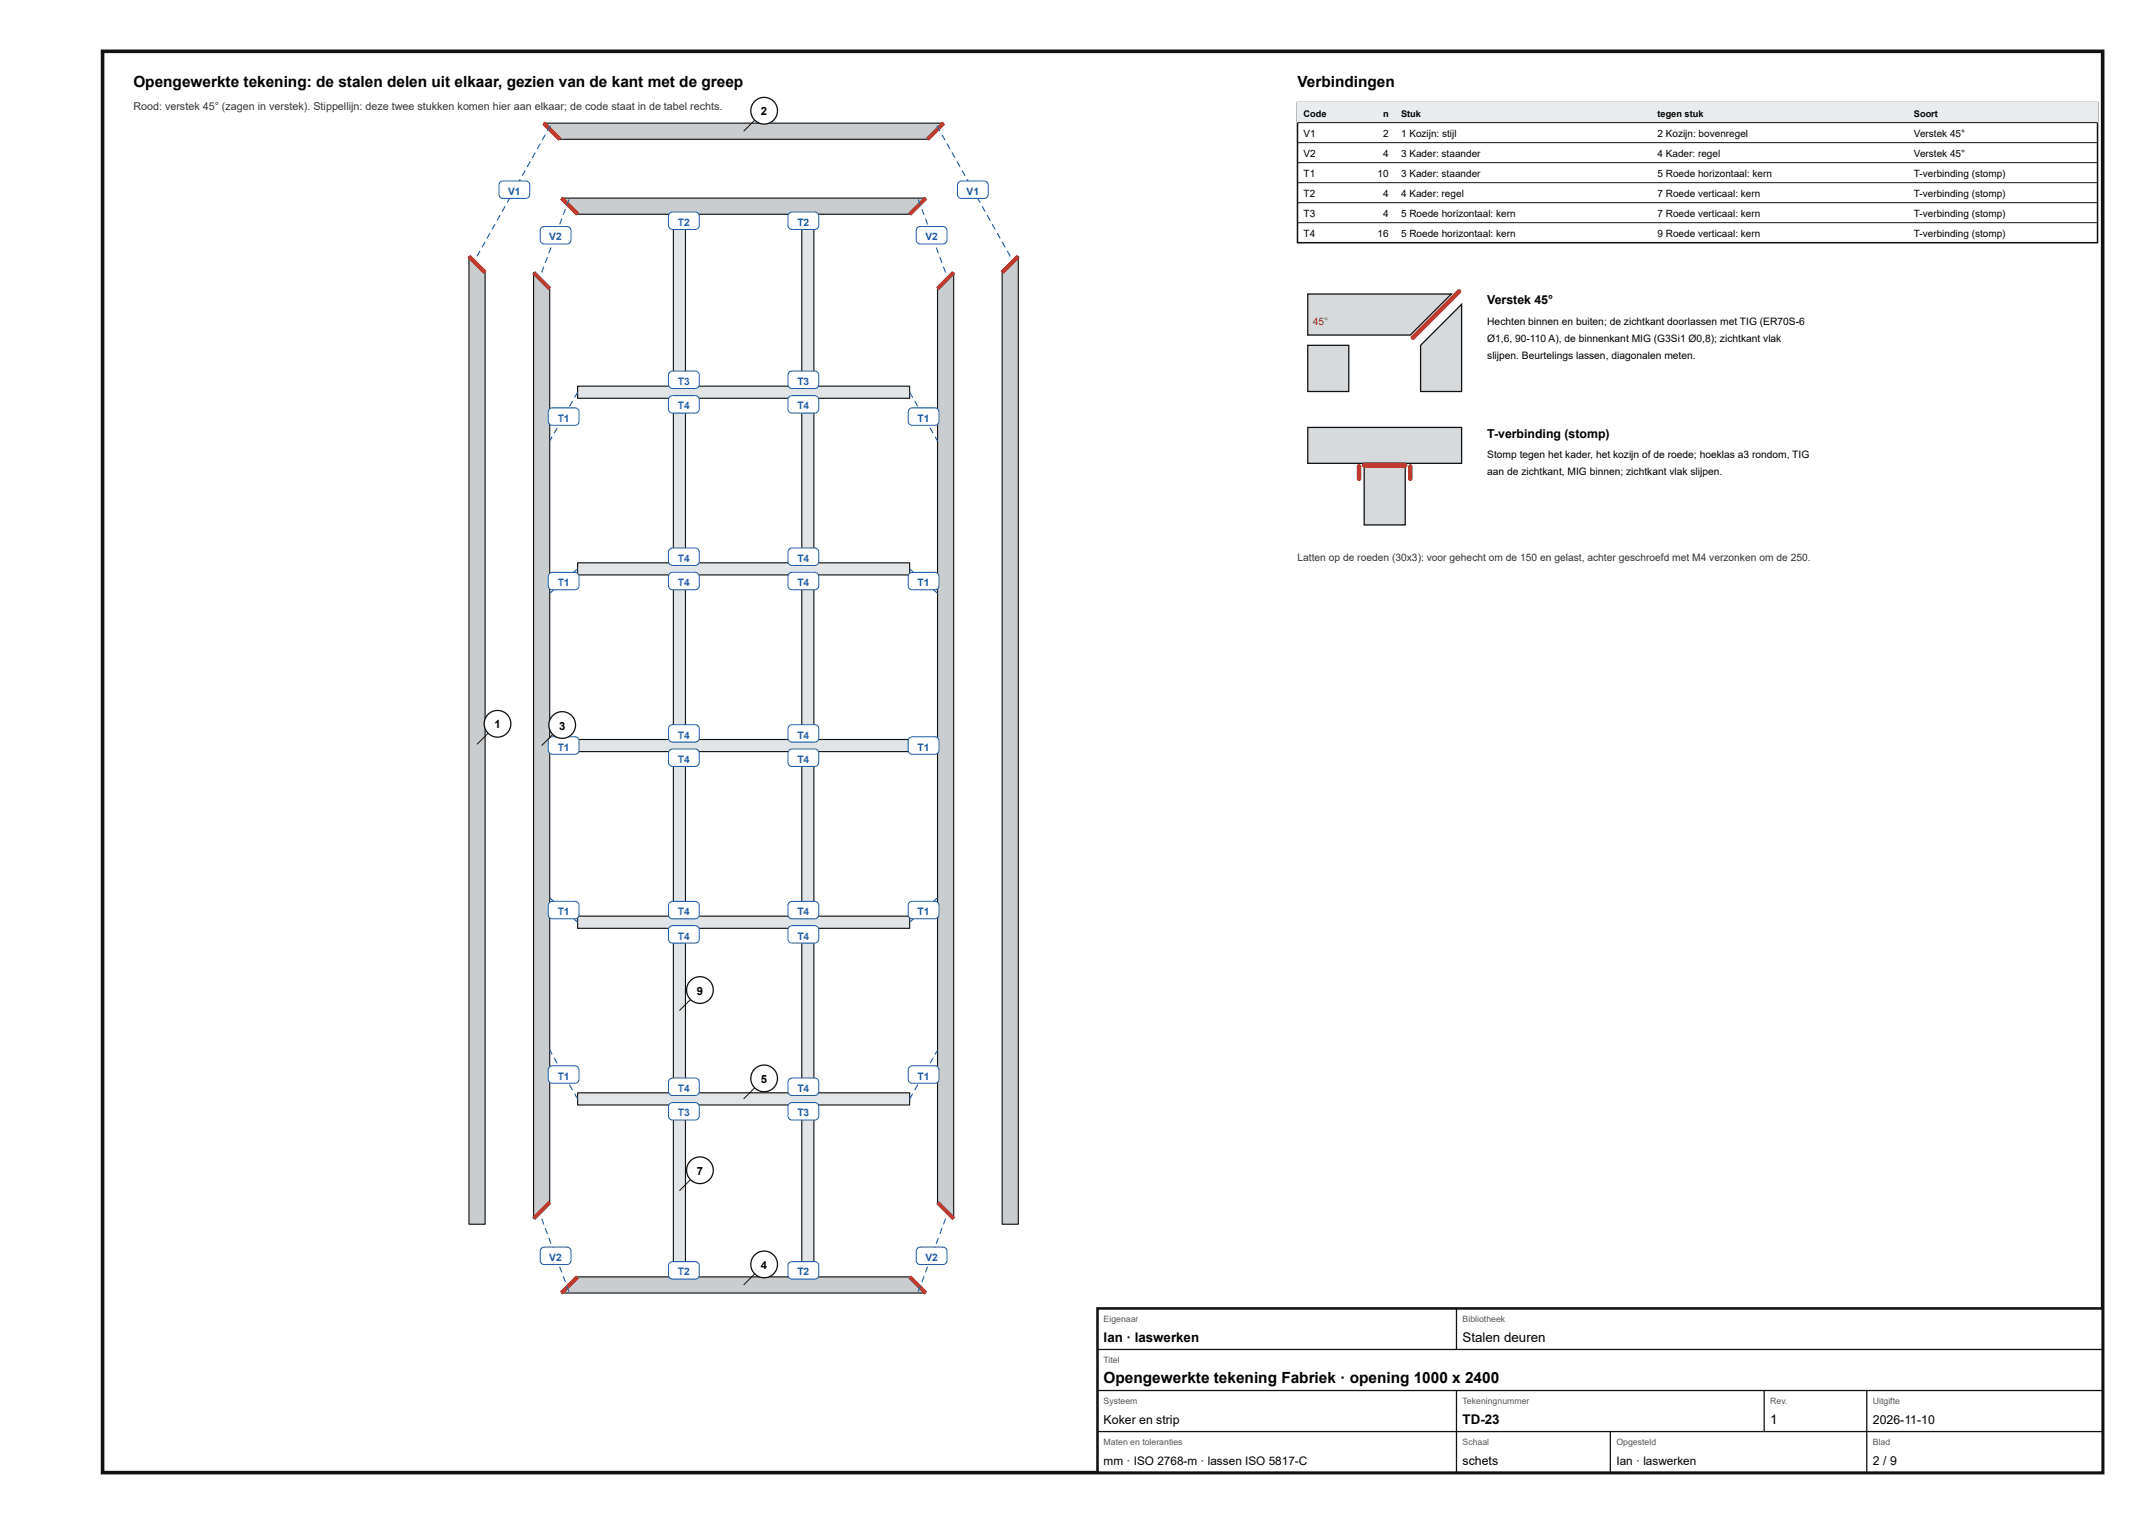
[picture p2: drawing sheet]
<svg xmlns="http://www.w3.org/2000/svg" width="420mm" height="297mm" viewBox="0 0 420 297" stroke-linecap="round" stroke-linejoin="round" font-family="sans-serif">
<path d="M20 10h390v277h-390z" fill="none" stroke="#111" stroke-width=".7" stroke-linecap="butt"/>
<path d="M91.4 50l3.2 3.1v185.5h-3.2z" fill="#c9cdd0"/>
<path d="M91.4 50l3.2 3.1v185.5h-3.2z" fill="none" stroke="#111" stroke-width=".22"/>
<path d="M91.4 50l3.2 3.1" fill="none" stroke="#c0392b" stroke-width=".8" stroke-linecap="butt"/>
<path d="M198.6 50v188.6h-3.2v-185.5z" fill="#c9cdd0"/>
<path d="M198.6 50v188.6h-3.2v-185.5z" fill="none" stroke="#111" stroke-width=".22"/>
<path d="M198.6 50l-3.2 3.1" fill="none" stroke="#c0392b" stroke-width=".8" stroke-linecap="butt"/>
<path d="M106 24h78l-3.2 3.2h-71.6z" fill="#c9cdd0"/>
<path d="M106 24h78l-3.2 3.2h-71.6z" fill="none" stroke="#111" stroke-width=".22"/>
<path d="M106 24l3.2 3.2M184 24l-3.2 3.2" fill="none" stroke="#c0392b" stroke-width=".8" stroke-linecap="butt"/>
<path d="M104 53.1l3.2 3.2v178l-3.2 3.2z" fill="#c9cdd0"/>
<path d="M104 53.1l3.2 3.2v178l-3.2 3.2z" fill="none" stroke="#111" stroke-width=".22"/>
<path d="M104 53.1l3.2 3.2M107.2 234.3l-3.2 3.2" fill="none" stroke="#c0392b" stroke-width=".8" stroke-linecap="butt"/>
<path d="M186 53.1v184.4l-3.2-3.2v-178z" fill="#c9cdd0"/>
<path d="M186 53.1v184.4l-3.2-3.2v-178z" fill="none" stroke="#111" stroke-width=".22"/>
<path d="M186 53.1l-3.2 3.2M182.8 234.3l3.2 3.2" fill="none" stroke="#c0392b" stroke-width=".8" stroke-linecap="butt"/>
<path d="M112.6 248.8h64.8l3.1 3.2h-71z" fill="#c9cdd0"/>
<path d="M112.6 248.8h64.8l3.1 3.2h-71z" fill="none" stroke="#111" stroke-width=".22"/>
<path d="M112.6 248.8l-3.1 3.2M177.4 248.8l3.1 3.2" fill="none" stroke="#c0392b" stroke-width=".8" stroke-linecap="butt"/>
<path d="M109.5 38.6h71l-3.1 3.2h-64.8z" fill="#c9cdd0"/>
<path d="M109.5 38.6h71l-3.1 3.2h-64.8z" fill="none" stroke="#111" stroke-width=".22"/>
<path d="M109.5 38.6l3.1 3.2M180.5 38.6l-3.1 3.2" fill="none" stroke="#c0392b" stroke-width=".8" stroke-linecap="butt"/>
<path d="M112.6 213h64.8v2.3h-64.8z" fill="#e2e5e7"/>
<path d="M112.6 213h64.8v2.3h-64.8z" fill="none" stroke="#111" stroke-width=".22"/>
<path d="M112.6 178.5h64.8v2.4h-64.8z" fill="#e2e5e7"/>
<path d="M112.6 178.5h64.8v2.4h-64.8z" fill="none" stroke="#111" stroke-width=".22"/>
<path d="M112.6 144.1h64.8v2.4h-64.8z" fill="#e2e5e7"/>
<path d="M112.6 144.1h64.8v2.4h-64.8z" fill="none" stroke="#111" stroke-width=".22"/>
<path d="M112.6 109.7h64.8v2.3h-64.8z" fill="#e2e5e7"/>
<path d="M112.6 109.7h64.8v2.3h-64.8z" fill="none" stroke="#111" stroke-width=".22"/>
<path d="M112.6 75.3h64.8v2.3h-64.8z" fill="#e2e5e7"/>
<path d="M112.6 75.3h64.8v2.3h-64.8z" fill="none" stroke="#111" stroke-width=".22"/>
<path d="M131.3 217.8h2.4v28.5h-2.4z" fill="#e2e5e7"/>
<path d="M131.3 217.8h2.4v28.5h-2.4z" fill="none" stroke="#111" stroke-width=".22"/>
<path d="M156.3 217.8h2.4v28.5h-2.4z" fill="#e2e5e7"/>
<path d="M156.3 217.8h2.4v28.5h-2.4z" fill="none" stroke="#111" stroke-width=".22"/>
<path d="M131.3 183.3h2.4v27.3h-2.4z" fill="#e2e5e7"/>
<path d="M131.3 183.3h2.4v27.3h-2.4z" fill="none" stroke="#111" stroke-width=".22"/>
<path d="M156.3 183.3h2.4v27.3h-2.4z" fill="#e2e5e7"/>
<path d="M156.3 183.3h2.4v27.3h-2.4z" fill="none" stroke="#111" stroke-width=".22"/>
<path d="M131.3 148.9h2.4v27.3h-2.4z" fill="#e2e5e7"/>
<path d="M131.3 148.9h2.4v27.3h-2.4z" fill="none" stroke="#111" stroke-width=".22"/>
<path d="M156.3 148.9h2.4v27.3h-2.4z" fill="#e2e5e7"/>
<path d="M156.3 148.9h2.4v27.3h-2.4z" fill="none" stroke="#111" stroke-width=".22"/>
<path d="M131.3 114.4h2.4v27.3h-2.4z" fill="#e2e5e7"/>
<path d="M131.3 114.4h2.4v27.3h-2.4z" fill="none" stroke="#111" stroke-width=".22"/>
<path d="M156.3 114.4h2.4v27.3h-2.4z" fill="#e2e5e7"/>
<path d="M156.3 114.4h2.4v27.3h-2.4z" fill="none" stroke="#111" stroke-width=".22"/>
<path d="M131.3 80h2.4v27.3h-2.4z" fill="#e2e5e7"/>
<path d="M131.3 80h2.4v27.3h-2.4z" fill="none" stroke="#111" stroke-width=".22"/>
<path d="M156.3 80h2.4v27.3h-2.4z" fill="#e2e5e7"/>
<path d="M156.3 80h2.4v27.3h-2.4z" fill="none" stroke="#111" stroke-width=".22"/>
<path d="M131.3 44.3h2.4v28.5h-2.4z" fill="#e2e5e7"/>
<path d="M131.3 44.3h2.4v28.5h-2.4z" fill="none" stroke="#111" stroke-width=".22"/>
<path d="M156.3 44.3h2.4v28.5h-2.4z" fill="#e2e5e7"/>
<path d="M156.3 44.3h2.4v28.5h-2.4z" fill="none" stroke="#111" stroke-width=".22"/>
<path d="M93.5 48.9l.2 .1-.6 1-.2-.1zM94.5 47.1l.2 .1-.6 1.1-.2-.1zM95.5 45.4l.2 .1-.6 1-.2-.1zM96.4 43.6l.2 .1-.6 1.1-.1-.1zM97.4 41.9l.2 .1-.6 1-.2-.1zM98.4 40.1l.2 .1-.6 1.1-.2-.1zM99.4 38.4l.2 .1-.6 1-.2-.1zM100.4 36.6l.2 .2-.6 1-.2-.1zM101.3 34.9l.2 .1-.6 1.1-.1-.2zM102.3 33.2l.2 .1-.6 1-.2-.1zM103.3 31.4l.2 .1-.6 1.1-.2-.1zM104.3 29.7l.2 .1-.6 1-.2-.1zM105.3 27.9l.1 .1-.5 1.1-.2-.1zM106.2 26.2l.2 .1-.6 1-.2-.1zM107.2 24.4l.2 .1-.6 1.1-.2-.1z" fill="#1f5fa8"/>
<path d="M97.5 35.5l.6-.2h4.4a.8 .8 0 0 1 .8 .8v1.8a.8 .8 0 0 1-.8 .8h-4.4a.8 .8 0 0 1-.8-.8v-2z" fill="#fff"/>
<path d="M97.5 35.5l.6-.2h4.4a.8 .8 0 0 1 .8 .8v1.8a.8 .8 0 0 1-.8 .8h-4.4a.8 .8 0 0 1-.8-.8v-2z" fill="none" stroke="#1f5fa8" stroke-width=".2"/>
<path d="M196.3 49l.2-.1 .6 1-.2 .1zM195.3 47.2l.2-.1 .6 1.1-.2 .1zM194.3 45.5l.2-.1 .6 1-.2 .1zM193.4 43.7l.2-.1 .5 1.1-.1 .1zM192.4 42l.2-.1 .6 1-.2 .1zM191.4 40.2l.2-.1 .6 1.1-.2 .1zM190.4 38.5l.2-.1 .6 1-.2 .1zM189.4 36.8l.2-.2 .6 1.1-.2 .1zM188.5 35l.2-.1 .5 1-.1 .2zM187.5 33.3l.2-.1 .6 1-.2 .1zM186.5 31.5l.2-.1 .6 1.1-.2 .1zM185.5 29.8l.2-.1 .6 1-.2 .1zM184.5 28l.2-.1 .6 1.1-.2 .1zM183.6 26.3l.2-.1 .5 1-.1 .1zM182.6 24.5l.2-.1 .6 1.1-.2 .1z" fill="#1f5fa8"/>
<path d="M186.9 35.5l.6-.2h4.4a.8 .8 0 0 1 .8 .8v1.8a.8 .8 0 0 1-.8 .8h-4.4a.8 .8 0 0 1-.8-.8v-2z" fill="#fff"/>
<path d="M186.9 35.5l.6-.2h4.4a.8 .8 0 0 1 .8 .8v1.8a.8 .8 0 0 1-.8 .8h-4.4a.8 .8 0 0 1-.8-.8v-2z" fill="none" stroke="#1f5fa8" stroke-width=".2"/>
<path d="M105.5 237.5h.2l.4 1.1-.2 .1zM106.2 239.4l.2-.1 .4 1.2h-.2zM106.9 241.3l.2-.1 .4 1.1-.2 .1zM107.6 243.2l.2-.1 .4 1.1-.2 .1zM108.3 245h.2l.4 1.1-.2 .1zM109 246.9l.2-.1 .5 1.1-.3 .1zM109.7 248.8l.2-.1 .5 1.1-.3 .1zM110.4 250.6h.2l.5 1.1-.3 .1z" fill="#1f5fa8"/>
<path d="M105.6 243.3l.5-.3h4.4a.8 .8 0 0 1 .8 .8v1.8a.8 .8 0 0 1-.8 .8h-4.4a.8 .8 0 0 1-.8-.8l.1-1.9z" fill="#fff"/>
<path d="M105.6 243.3l.5-.3h4.4a.8 .8 0 0 1 .8 .8v1.8a.8 .8 0 0 1-.8 .8h-4.4a.8 .8 0 0 1-.8-.8l.1-1.9z" fill="none" stroke="#1f5fa8" stroke-width=".2"/>
<path d="M105.9 51.9l.2 .1-.4 1.1h-.2zM106.6 50.1h.2l-.4 1.2-.2-.1zM107.3 48.2l.2 .1-.4 1.1-.2-.1zM108 46.3l.2 .1-.4 1.1-.2-.1zM108.7 44.4l.3 .1-.5 1.1h-.2zM109.4 42.6l.3 .1-.5 1.1-.2-.1zM110.1 40.7l.3 .1-.5 1.1-.2-.1zM110.9 38.8l.2 .1-.5 1.1h-.2z" fill="#1f5fa8"/>
<path d="M105.6 44.4l.5-.2h4.4a.8 .8 0 0 1 .8 .8v1.8a.8 .8 0 0 1-.8 .8h-4.4a.8 .8 0 0 1-.8-.8l.1-2z" fill="#fff"/>
<path d="M105.6 44.4l.5-.2h4.4a.8 .8 0 0 1 .8 .8v1.8a.8 .8 0 0 1-.8 .8h-4.4a.8 .8 0 0 1-.8-.8l.1-2z" fill="none" stroke="#1f5fa8" stroke-width=".2"/>
<path d="M184.3 237.5h.2l-.4 1.2-.2-.1zM183.6 239.3l.2 .1-.4 1.1h-.2zM182.9 241.2l.2 .1-.4 1.1-.2-.1zM182.2 243.1l.2 .1-.4 1.1-.2-.1zM181.5 245h.2l-.4 1.2-.3-.1zM180.8 246.8l.2 .1-.4 1.1-.3-.1zM180.1 248.7l.2 .1-.4 1.1-.3-.1zM179.4 250.6h.2l-.4 1.2-.3-.1z" fill="#1f5fa8"/>
<path d="M178.9 243.3l.6-.3h4.4a.8 .8 0 0 1 .8 .8v1.8a.8 .8 0 0 1-.8 .8h-4.4a.8 .8 0 0 1-.8-.8v-1.9z" fill="#fff"/>
<path d="M178.9 243.3l.6-.3h4.4a.8 .8 0 0 1 .8 .8v1.8a.8 .8 0 0 1-.8 .8h-4.4a.8 .8 0 0 1-.8-.8v-1.9z" fill="none" stroke="#1f5fa8" stroke-width=".2"/>
<path d="M183.9 52l.2-.1 .4 1.2h-.2zM183.2 50.1h.2l.4 1.1-.2 .1zM182.5 48.3l.2-.1 .4 1.1-.2 .1zM181.7 46.4l.3-.1 .4 1.1-.2 .1zM181 44.5l.3-.1 .4 1.2h-.2zM180.3 42.7l.3-.1 .4 1.1-.2 .1zM179.6 40.8l.2-.1 .5 1.1-.2 .1zM178.9 38.9l.2-.1 .5 1.2h-.2z" fill="#1f5fa8"/>
<path d="M178.9 44.4l.6-.2h4.4a.8 .8 0 0 1 .8 .8v1.8a.8 .8 0 0 1-.8 .8h-4.4a.8 .8 0 0 1-.8-.8v-2z" fill="#fff"/>
<path d="M178.9 44.4l.6-.2h4.4a.8 .8 0 0 1 .8 .8v1.8a.8 .8 0 0 1-.8 .8h-4.4a.8 .8 0 0 1-.8-.8v-2z" fill="none" stroke="#1f5fa8" stroke-width=".2"/>
<path d="M111.9 213.2l.2-.1 .6 1-.2 .1zM110.9 211.4l.2-.1 .6 1.1-.2 .1zM109.9 209.7l.2-.1 .6 1-.2 .2zM109 208l.1-.1 .6 1-.1 .1zM108 206.2l.2-.1 .5 1.1-.1 .1zM107.1 204.7l.2-.1 .5 .8-.2 .1z" fill="#1f5fa8"/>
<path d="M107.1 208l.6-.3h4.4a.8 .8 0 0 1 .8 .8v1.8a.8 .8 0 0 1-.8 .8h-4.4a.8 .8 0 0 1-.8-.8v-1.9z" fill="#fff"/>
<path d="M107.1 208l.6-.3h4.4a.8 .8 0 0 1 .8 .8v1.8a.8 .8 0 0 1-.8 .8h-4.4a.8 .8 0 0 1-.8-.8v-1.9z" fill="none" stroke="#1f5fa8" stroke-width=".2"/>
<path d="M177.9 213.1l.2 .1-.6 1-.2-.1zM178.9 211.3l.2 .1-.6 1.1-.2-.1zM179.9 209.6l.1 .1-.5 1.1-.2-.2zM180.9 207.9l.1 .1-.6 1-.1-.1zM181.8 206.1l.2 .1-.6 1.1-.2-.1zM182.7 204.6l.2 .1-.5 .8-.2-.1z" fill="#1f5fa8"/>
<path d="M177.3 208l.6-.3h4.4a.8 .8 0 0 1 .8 .8v1.8a.8 .8 0 0 1-.8 .8h-4.4a.8 .8 0 0 1-.8-.8v-1.9z" fill="#fff"/>
<path d="M177.3 208l.6-.3h4.4a.8 .8 0 0 1 .8 .8v1.8a.8 .8 0 0 1-.8 .8h-4.4a.8 .8 0 0 1-.8-.8v-1.9z" fill="none" stroke="#1f5fa8" stroke-width=".2"/>
<path d="M111.8 178.9l.9 .7-.1 .2-.9-.8zM110.3 177.5l.9 .8-.1 .2-1-.8zM108.8 176.2l.9 .8-.2 .2-.9-.8zM107.3 174.9l.9 .8-.2 .2-.9-.8z" fill="#1f5fa8"/>
<path d="M107.1 175.9l.6-.2h4.4a.8 .8 0 0 1 .8 .8v1.8a.8 .8 0 0 1-.8 .8h-4.4a.8 .8 0 0 1-.8-.8v-2z" fill="#fff"/>
<path d="M107.1 175.9l.6-.2h4.4a.8 .8 0 0 1 .8 .8v1.8a.8 .8 0 0 1-.8 .8h-4.4a.8 .8 0 0 1-.8-.8v-2z" fill="none" stroke="#1f5fa8" stroke-width=".2"/>
<path d="M177.3 179.6l.9-.7 .1 .1-.9 .8zM178.8 178.3l.9-.8 .2 .2-1 .8zM180.3 177l.9-.8 .2 .2-.9 .8zM181.8 175.7l.9-.8 .2 .2-.9 .8z" fill="#1f5fa8"/>
<path d="M177.3 175.9l.6-.2h4.4a.8 .8 0 0 1 .8 .8v1.8a.8 .8 0 0 1-.8 .8h-4.4a.8 .8 0 0 1-.8-.8v-2z" fill="#fff"/>
<path d="M177.3 175.9l.6-.2h4.4a.8 .8 0 0 1 .8 .8v1.8a.8 .8 0 0 1-.8 .8h-4.4a.8 .8 0 0 1-.8-.8v-2z" fill="none" stroke="#1f5fa8" stroke-width=".2"/>
<path d="M111.4 145.2h1.2v.2h-1.2zM109.4 145.2h1.2v.2h-1.2zM107.4 145.2h1.2v.2h-1.2z" fill="#1f5fa8"/>
<path d="M107.1 143.8l.6-.2h4.4a.8 .8 0 0 1 .8 .8v1.8a.8 .8 0 0 1-.8 .8h-4.4a.8 .8 0 0 1-.8-.8v-2z" fill="#fff"/>
<path d="M107.1 143.8l.6-.2h4.4a.8 .8 0 0 1 .8 .8v1.8a.8 .8 0 0 1-.8 .8h-4.4a.8 .8 0 0 1-.8-.8v-2z" fill="none" stroke="#1f5fa8" stroke-width=".2"/>
<path d="M177.4 145.2h1.2v.2h-1.2zM179.4 145.2h1.2v.2h-1.2zM181.4 145.2h1.2v.2h-1.2z" fill="#1f5fa8"/>
<path d="M177.3 143.8l.6-.2h4.4a.8 .8 0 0 1 .8 .8v1.8a.8 .8 0 0 1-.8 .8h-4.4a.8 .8 0 0 1-.8-.8v-2z" fill="#fff"/>
<path d="M177.3 143.8l.6-.2h4.4a.8 .8 0 0 1 .8 .8v1.8a.8 .8 0 0 1-.8 .8h-4.4a.8 .8 0 0 1-.8-.8v-2z" fill="none" stroke="#1f5fa8" stroke-width=".2"/>
<path d="M111.7 111.6l.9-.8 .1 .2-.9 .7zM110.1 112.9l1-.8 .1 .2-.9 .8zM108.6 114.2l.9-.8 .2 .2-.9 .8zM107.1 115.5l.9-.8 .2 .2-.9 .8z" fill="#1f5fa8"/>
<path d="M107.1 111.8l.6-.3h4.4a.8 .8 0 0 1 .8 .8v1.8a.8 .8 0 0 1-.8 .8h-4.4a.8 .8 0 0 1-.8-.8v-1.9z" fill="#fff"/>
<path d="M107.1 111.8l.6-.3h4.4a.8 .8 0 0 1 .8 .8v1.8a.8 .8 0 0 1-.8 .8h-4.4a.8 .8 0 0 1-.8-.8v-1.9z" fill="none" stroke="#1f5fa8" stroke-width=".2"/>
<path d="M177.4 110.8l.9 .8-.1 .1-.9-.7zM178.9 112.1l1 .8-.2 .2-.9-.8zM180.5 113.4l.9 .8-.2 .2-.9-.8zM182 114.7l.9 .8-.2 .2-.9-.8z" fill="#1f5fa8"/>
<path d="M177.3 111.8l.6-.3h4.4a.8 .8 0 0 1 .8 .8v1.8a.8 .8 0 0 1-.8 .8h-4.4a.8 .8 0 0 1-.8-.8v-1.9z" fill="#fff"/>
<path d="M177.3 111.8l.6-.3h4.4a.8 .8 0 0 1 .8 .8v1.8a.8 .8 0 0 1-.8 .8h-4.4a.8 .8 0 0 1-.8-.8v-1.9z" fill="none" stroke="#1f5fa8" stroke-width=".2"/>
<path d="M112.5 76.4l.2 .1-.6 1-.2-.1zM111.5 78.1l.2 .1-.6 1.1-.2-.1zM110.5 79.9l.2 .1-.6 1-.2-.1zM109.6 81.6l.1 .1-.6 1-.1-.1zM108.6 83.3l.1 .1-.5 1.1-.2-.1zM107.6 85.1l.2 .1-.5 .8-.2-.1z" fill="#1f5fa8"/>
<path d="M107.1 79.7l.6-.2h4.4a.8 .8 0 0 1 .8 .8v1.8a.8 .8 0 0 1-.8 .8h-4.4a.8 .8 0 0 1-.8-.8v-2z" fill="#fff"/>
<path d="M107.1 79.7l.6-.2h4.4a.8 .8 0 0 1 .8 .8v1.8a.8 .8 0 0 1-.8 .8h-4.4a.8 .8 0 0 1-.8-.8v-2z" fill="none" stroke="#1f5fa8" stroke-width=".2"/>
<path d="M177.3 76.5l.2-.1 .6 1-.2 .1zM178.3 78.2l.2-.1 .6 1.1-.2 .1zM179.3 80l.2-.1 .5 1-.1 .1zM180.3 81.7l.1-.1 .6 1-.1 .1zM181.2 83.4l.2-.1 .6 1.1-.2 .1zM182.2 85.2l.2-.1 .5 .8-.2 .1z" fill="#1f5fa8"/>
<path d="M177.3 79.7l.6-.2h4.4a.8 .8 0 0 1 .8 .8v1.8a.8 .8 0 0 1-.8 .8h-4.4a.8 .8 0 0 1-.8-.8v-2z" fill="#fff"/>
<path d="M177.3 79.7l.6-.2h4.4a.8 .8 0 0 1 .8 .8v1.8a.8 .8 0 0 1-.8 .8h-4.4a.8 .8 0 0 1-.8-.8v-2z" fill="none" stroke="#1f5fa8" stroke-width=".2"/>
<path d="M132.4 246.4l.2-.1 .6 .9-.1 .2zM133.5 248l.2-.1 .6 .9-.2 .1z" fill="#1f5fa8"/>
<path d="M130.6 246.1l.5-.2h4.4a.8 .8 0 0 1 .8 .8v1.8a.8 .8 0 0 1-.8 .8h-4.4a.8 .8 0 0 1-.8-.8l.1-2z" fill="#fff"/>
<path d="M130.6 246.1l.5-.2h4.4a.8 .8 0 0 1 .8 .8v1.8a.8 .8 0 0 1-.8 .8h-4.4a.8 .8 0 0 1-.8-.8l.1-2z" fill="none" stroke="#1f5fa8" stroke-width=".2"/>
<path d="M133.1 216.8l.2 .1-.7 1-.2-.1zM134.1 215.3l.2 .1-.6 .8-.2-.1z" fill="#1f5fa8"/>
<path d="M130.6 215.1l.5-.2h4.4a.8 .8 0 0 1 .8 .8v1.8a.8 .8 0 0 1-.8 .8h-4.4a.8 .8 0 0 1-.8-.8l.1-2z" fill="#fff"/>
<path d="M130.6 215.1l.5-.2h4.4a.8 .8 0 0 1 .8 .8v1.8a.8 .8 0 0 1-.8 .8h-4.4a.8 .8 0 0 1-.8-.8l.1-2z" fill="none" stroke="#1f5fa8" stroke-width=".2"/>
<path d="M157.4 246.3l.2 .1-.7 1-.1-.2zM156.3 247.9l.2 .1-.6 .9-.2-.1z" fill="#1f5fa8"/>
<path d="M153.9 246.1l.5-.2h4.4a.8 .8 0 0 1 .8 .8v1.8a.8 .8 0 0 1-.8 .8h-4.4a.8 .8 0 0 1-.8-.8l.1-2z" fill="#fff"/>
<path d="M153.9 246.1l.5-.2h4.4a.8 .8 0 0 1 .8 .8v1.8a.8 .8 0 0 1-.8 .8h-4.4a.8 .8 0 0 1-.8-.8l.1-2z" fill="none" stroke="#1f5fa8" stroke-width=".2"/>
<path d="M156.7 216.9l.2-.1 .7 1-.2 .1zM155.7 215.4l.2-.1 .6 .8-.2 .1z" fill="#1f5fa8"/>
<path d="M153.9 215.1l.5-.2h4.4a.8 .8 0 0 1 .8 .8v1.8a.8 .8 0 0 1-.8 .8h-4.4a.8 .8 0 0 1-.8-.8l.1-2z" fill="#fff"/>
<path d="M153.9 215.1l.5-.2h4.4a.8 .8 0 0 1 .8 .8v1.8a.8 .8 0 0 1-.8 .8h-4.4a.8 .8 0 0 1-.8-.8l.1-2z" fill="none" stroke="#1f5fa8" stroke-width=".2"/>
<path d="M132.4 210.7l.2-.2 .7 1-.2 .1zM133.6 212.3l.1-.1 .6 .7-.2 .1z" fill="#1f5fa8"/>
<path d="M130.6 210.3l.5-.2h4.4a.8 .8 0 0 1 .8 .8v1.8a.8 .8 0 0 1-.8 .8h-4.4a.8 .8 0 0 1-.8-.8l.1-2z" fill="#fff"/>
<path d="M130.6 210.3l.5-.2h4.4a.8 .8 0 0 1 .8 .8v1.8a.8 .8 0 0 1-.8 .8h-4.4a.8 .8 0 0 1-.8-.8l.1-2z" fill="none" stroke="#1f5fa8" stroke-width=".2"/>
<path d="M133.1 182.3l.2 .1-.7 1-.2-.2zM134.1 180.9l.2 .1-.6 .7-.1-.1z" fill="#1f5fa8"/>
<path d="M130.6 180.6l.5-.2h4.4a.8 .8 0 0 1 .8 .8v1.8a.8 .8 0 0 1-.8 .8h-4.4a.8 .8 0 0 1-.8-.8l.1-2z" fill="#fff"/>
<path d="M130.6 180.6l.5-.2h4.4a.8 .8 0 0 1 .8 .8v1.8a.8 .8 0 0 1-.8 .8h-4.4a.8 .8 0 0 1-.8-.8l.1-2z" fill="none" stroke="#1f5fa8" stroke-width=".2"/>
<path d="M157.4 210.5l.2 .2-.7 .9-.2-.1zM156.3 212.2l.1 .1-.5 .7-.2-.1z" fill="#1f5fa8"/>
<path d="M153.9 210.3l.5-.2h4.4a.8 .8 0 0 1 .8 .8v1.8a.8 .8 0 0 1-.8 .8h-4.4a.8 .8 0 0 1-.8-.8l.1-2z" fill="#fff"/>
<path d="M153.9 210.3l.5-.2h4.4a.8 .8 0 0 1 .8 .8v1.8a.8 .8 0 0 1-.8 .8h-4.4a.8 .8 0 0 1-.8-.8l.1-2z" fill="none" stroke="#1f5fa8" stroke-width=".2"/>
<path d="M156.7 182.4l.2-.1 .7 .9-.2 .2zM155.7 181l.2-.1 .5 .7-.1 .1z" fill="#1f5fa8"/>
<path d="M153.9 180.6l.5-.2h4.4a.8 .8 0 0 1 .8 .8v1.8a.8 .8 0 0 1-.8 .8h-4.4a.8 .8 0 0 1-.8-.8l.1-2z" fill="#fff"/>
<path d="M153.9 180.6l.5-.2h4.4a.8 .8 0 0 1 .8 .8v1.8a.8 .8 0 0 1-.8 .8h-4.4a.8 .8 0 0 1-.8-.8l.1-2z" fill="none" stroke="#1f5fa8" stroke-width=".2"/>
<path d="M132.4 176.2l.2-.1 .7 1-.2 .1zM133.6 177.9l.1-.2 .6 .8-.2 .1z" fill="#1f5fa8"/>
<path d="M130.6 175.9l.5-.2h4.4a.8 .8 0 0 1 .8 .8v1.8a.8 .8 0 0 1-.8 .8h-4.4a.8 .8 0 0 1-.8-.8l.1-2z" fill="#fff"/>
<path d="M130.6 175.9l.5-.2h4.4a.8 .8 0 0 1 .8 .8v1.8a.8 .8 0 0 1-.8 .8h-4.4a.8 .8 0 0 1-.8-.8l.1-2z" fill="none" stroke="#1f5fa8" stroke-width=".2"/>
<path d="M133.1 147.8l.2 .2-.7 .9-.2-.1zM134.1 146.4l.2 .1-.6 .8-.1-.1z" fill="#1f5fa8"/>
<path d="M130.6 146.2l.5-.2h4.4a.8 .8 0 0 1 .8 .8v1.8a.8 .8 0 0 1-.8 .8h-4.4a.8 .8 0 0 1-.8-.8l.1-2z" fill="#fff"/>
<path d="M130.6 146.2l.5-.2h4.4a.8 .8 0 0 1 .8 .8v1.8a.8 .8 0 0 1-.8 .8h-4.4a.8 .8 0 0 1-.8-.8l.1-2z" fill="none" stroke="#1f5fa8" stroke-width=".2"/>
<path d="M157.4 176.1l.2 .1-.7 1-.2-.1zM156.3 177.7l.1 .2-.5 .7-.2-.1z" fill="#1f5fa8"/>
<path d="M153.9 175.9l.5-.2h4.4a.8 .8 0 0 1 .8 .8v1.8a.8 .8 0 0 1-.8 .8h-4.4a.8 .8 0 0 1-.8-.8l.1-2z" fill="#fff"/>
<path d="M153.9 175.9l.5-.2h4.4a.8 .8 0 0 1 .8 .8v1.8a.8 .8 0 0 1-.8 .8h-4.4a.8 .8 0 0 1-.8-.8l.1-2z" fill="none" stroke="#1f5fa8" stroke-width=".2"/>
<path d="M156.7 148l.2-.2 .7 1-.2 .1zM155.7 146.5l.2-.1 .5 .8-.1 .1z" fill="#1f5fa8"/>
<path d="M153.9 146.2l.5-.2h4.4a.8 .8 0 0 1 .8 .8v1.8a.8 .8 0 0 1-.8 .8h-4.4a.8 .8 0 0 1-.8-.8l.1-2z" fill="#fff"/>
<path d="M153.9 146.2l.5-.2h4.4a.8 .8 0 0 1 .8 .8v1.8a.8 .8 0 0 1-.8 .8h-4.4a.8 .8 0 0 1-.8-.8l.1-2z" fill="none" stroke="#1f5fa8" stroke-width=".2"/>
<path d="M132.4 141.8l.2-.1 .7 1-.2 .1zM133.6 143.4l.1-.1 .6 .8-.2 .1z" fill="#1f5fa8"/>
<path d="M130.6 141.5l.5-.3h4.4a.8 .8 0 0 1 .8 .8v1.8a.8 .8 0 0 1-.8 .8h-4.4a.8 .8 0 0 1-.8-.8l.1-1.9z" fill="#fff"/>
<path d="M130.6 141.5l.5-.3h4.4a.8 .8 0 0 1 .8 .8v1.8a.8 .8 0 0 1-.8 .8h-4.4a.8 .8 0 0 1-.8-.8l.1-1.9z" fill="none" stroke="#1f5fa8" stroke-width=".2"/>
<path d="M133.1 113.4l.2 .1-.7 1-.2-.1zM134.1 112l.2 .1-.6 .8-.1-.2z" fill="#1f5fa8"/>
<path d="M130.6 111.8l.5-.3h4.4a.8 .8 0 0 1 .8 .8v1.8a.8 .8 0 0 1-.8 .8h-4.4a.8 .8 0 0 1-.8-.8l.1-1.9z" fill="#fff"/>
<path d="M130.6 111.8l.5-.3h4.4a.8 .8 0 0 1 .8 .8v1.8a.8 .8 0 0 1-.8 .8h-4.4a.8 .8 0 0 1-.8-.8l.1-1.9z" fill="none" stroke="#1f5fa8" stroke-width=".2"/>
<path d="M157.4 141.7l.2 .1-.7 1-.2-.1zM156.3 143.3l.1 .1-.5 .8-.2-.1z" fill="#1f5fa8"/>
<path d="M153.9 141.5l.5-.3h4.4a.8 .8 0 0 1 .8 .8v1.8a.8 .8 0 0 1-.8 .8h-4.4a.8 .8 0 0 1-.8-.8l.1-1.9z" fill="#fff"/>
<path d="M153.9 141.5l.5-.3h4.4a.8 .8 0 0 1 .8 .8v1.8a.8 .8 0 0 1-.8 .8h-4.4a.8 .8 0 0 1-.8-.8l.1-1.9z" fill="none" stroke="#1f5fa8" stroke-width=".2"/>
<path d="M156.7 113.5l.2-.1 .7 1-.2 .1zM155.7 112.1l.2-.1 .5 .7-.1 .2z" fill="#1f5fa8"/>
<path d="M153.9 111.8l.5-.3h4.4a.8 .8 0 0 1 .8 .8v1.8a.8 .8 0 0 1-.8 .8h-4.4a.8 .8 0 0 1-.8-.8l.1-1.9z" fill="#fff"/>
<path d="M153.9 111.8l.5-.3h4.4a.8 .8 0 0 1 .8 .8v1.8a.8 .8 0 0 1-.8 .8h-4.4a.8 .8 0 0 1-.8-.8l.1-1.9z" fill="none" stroke="#1f5fa8" stroke-width=".2"/>
<path d="M132.4 107.4l.2-.2 .7 1-.2 .1zM133.6 109l.1-.1 .6 .7-.2 .2z" fill="#1f5fa8"/>
<path d="M130.6 107l.5-.2h4.4a.8 .8 0 0 1 .8 .8v1.8a.8 .8 0 0 1-.8 .8h-4.4a.8 .8 0 0 1-.8-.8l.1-2z" fill="#fff"/>
<path d="M130.6 107l.5-.2h4.4a.8 .8 0 0 1 .8 .8v1.8a.8 .8 0 0 1-.8 .8h-4.4a.8 .8 0 0 1-.8-.8l.1-2z" fill="none" stroke="#1f5fa8" stroke-width=".2"/>
<path d="M133.1 79l.2 .1-.7 1-.2-.2zM134.1 77.6l.2 .1-.6 .7-.1-.1z" fill="#1f5fa8"/>
<path d="M130.6 77.3l.5-.2h4.4a.8 .8 0 0 1 .8 .8v1.8a.8 .8 0 0 1-.8 .8h-4.4a.8 .8 0 0 1-.8-.8l.1-1.9z" fill="#fff"/>
<path d="M130.6 77.3l.5-.2h4.4a.8 .8 0 0 1 .8 .8v1.8a.8 .8 0 0 1-.8 .8h-4.4a.8 .8 0 0 1-.8-.8l.1-1.9z" fill="none" stroke="#1f5fa8" stroke-width=".2"/>
<path d="M157.4 107.2l.2 .2-.7 .9-.2-.1zM156.3 108.9l.1 .1-.5 .8-.2-.2z" fill="#1f5fa8"/>
<path d="M153.9 107l.5-.2h4.4a.8 .8 0 0 1 .8 .8v1.8a.8 .8 0 0 1-.8 .8h-4.4a.8 .8 0 0 1-.8-.8l.1-2z" fill="#fff"/>
<path d="M153.9 107l.5-.2h4.4a.8 .8 0 0 1 .8 .8v1.8a.8 .8 0 0 1-.8 .8h-4.4a.8 .8 0 0 1-.8-.8l.1-2z" fill="none" stroke="#1f5fa8" stroke-width=".2"/>
<path d="M156.7 79.1l.2-.1 .7 .9-.2 .2zM155.7 77.7l.2-.1 .5 .7-.1 .1z" fill="#1f5fa8"/>
<path d="M153.9 77.3l.5-.2h4.4a.8 .8 0 0 1 .8 .8v1.8a.8 .8 0 0 1-.8 .8h-4.4a.8 .8 0 0 1-.8-.8l.1-1.9z" fill="#fff"/>
<path d="M153.9 77.3l.5-.2h4.4a.8 .8 0 0 1 .8 .8v1.8a.8 .8 0 0 1-.8 .8h-4.4a.8 .8 0 0 1-.8-.8l.1-1.9z" fill="none" stroke="#1f5fa8" stroke-width=".2"/>
<path d="M132.4 72.9l.2-.2 .7 1-.2 .1zM133.5 74.5l.2-.1 .6 .8-.2 .1z" fill="#1f5fa8"/>
<path d="M130.6 72.6l.5-.3h4.4a.8 .8 0 0 1 .8 .8v1.8a.8 .8 0 0 1-.8 .8h-4.4a.8 .8 0 0 1-.8-.8l.1-1.9z" fill="#fff"/>
<path d="M130.6 72.6l.5-.3h4.4a.8 .8 0 0 1 .8 .8v1.8a.8 .8 0 0 1-.8 .8h-4.4a.8 .8 0 0 1-.8-.8l.1-1.9z" fill="none" stroke="#1f5fa8" stroke-width=".2"/>
<path d="M133.1 43.2l.1 .2-.6 1-.2-.2zM134.1 41.7l.2 .1-.6 .9-.2-.1z" fill="#1f5fa8"/>
<path d="M130.6 41.6l.5-.3h4.4a.8 .8 0 0 1 .8 .8v1.8a.8 .8 0 0 1-.8 .8h-4.4a.8 .8 0 0 1-.8-.8l.1-1.9z" fill="#fff"/>
<path d="M130.6 41.6l.5-.3h4.4a.8 .8 0 0 1 .8 .8v1.8a.8 .8 0 0 1-.8 .8h-4.4a.8 .8 0 0 1-.8-.8l.1-1.9z" fill="none" stroke="#1f5fa8" stroke-width=".2"/>
<path d="M157.4 72.7l.2 .2-.7 .9-.2-.1zM156.3 74.4l.2 .1-.6 .8-.2-.1z" fill="#1f5fa8"/>
<path d="M153.9 72.6l.5-.3h4.4a.8 .8 0 0 1 .8 .8v1.8a.8 .8 0 0 1-.8 .8h-4.4a.8 .8 0 0 1-.8-.8l.1-1.9z" fill="#fff"/>
<path d="M153.9 72.6l.5-.3h4.4a.8 .8 0 0 1 .8 .8v1.8a.8 .8 0 0 1-.8 .8h-4.4a.8 .8 0 0 1-.8-.8l.1-1.9z" fill="none" stroke="#1f5fa8" stroke-width=".2"/>
<path d="M156.8 43.4l.1-.2 .7 1-.2 .2zM155.7 41.8l.2-.1 .6 .9-.2 .1z" fill="#1f5fa8"/>
<path d="M153.9 41.6l.5-.3h4.4a.8 .8 0 0 1 .8 .8v1.8a.8 .8 0 0 1-.8 .8h-4.4a.8 .8 0 0 1-.8-.8l.1-1.9z" fill="#fff"/>
<path d="M153.9 41.6l.5-.3h4.4a.8 .8 0 0 1 .8 .8v1.8a.8 .8 0 0 1-.8 .8h-4.4a.8 .8 0 0 1-.8-.8l.1-1.9z" fill="none" stroke="#1f5fa8" stroke-width=".2"/>
<path d="M95.2 142.9l-2.2 2.2" fill="none" stroke="#111" stroke-width=".19"/>
<circle cx="97" cy="141.1" r="2.6" fill="#fff"/>
<circle cx="97" cy="141.1" r="2.6" fill="none" stroke="#111" stroke-width=".25"/>
<path d="M147.2 23.4l-2.2 2.2" fill="none" stroke="#111" stroke-width=".19"/>
<circle cx="149" cy="21.6" r="2.6" fill="#fff"/>
<circle cx="149" cy="21.6" r="2.6" fill="none" stroke="#111" stroke-width=".25"/>
<path d="M107.8 143.1l-2.2 2.2" fill="none" stroke="#111" stroke-width=".19"/>
<circle cx="109.6" cy="141.3" r="2.6" fill="#fff"/>
<circle cx="109.6" cy="141.3" r="2.6" fill="none" stroke="#111" stroke-width=".25"/>
<path d="M147.2 248.2l-2.2 2.2" fill="none" stroke="#111" stroke-width=".19"/>
<circle cx="149" cy="246.4" r="2.6" fill="#fff"/>
<circle cx="149" cy="246.4" r="2.6" fill="none" stroke="#111" stroke-width=".25"/>
<path d="M147.2 212l-2.2 2.2" fill="none" stroke="#111" stroke-width=".19"/>
<circle cx="149" cy="210.2" r="2.6" fill="#fff"/>
<circle cx="149" cy="210.2" r="2.6" fill="none" stroke="#111" stroke-width=".25"/>
<path d="M134.7 229.9l-2.2 2.2" fill="none" stroke="#111" stroke-width=".19"/>
<circle cx="136.5" cy="228.1" r="2.6" fill="#fff"/>
<circle cx="136.5" cy="228.1" r="2.6" fill="none" stroke="#111" stroke-width=".25"/>
<path d="M134.7 194.7l-2.2 2.2" fill="none" stroke="#111" stroke-width=".19"/>
<circle cx="136.5" cy="192.9" r="2.6" fill="#fff"/>
<circle cx="136.5" cy="192.9" r="2.6" fill="none" stroke="#111" stroke-width=".25"/>
<path d="M253 20h156v27.3h-156z" fill="none" stroke="#111" stroke-width=".3"/>
<path d="M253 20h156v3.9h-156z" fill="#e9ecee"/>
<path d="M253 23.9h156M253 27.8h156M253 31.7h156M253 35.6h156M253 39.5h156M253 43.4h156" fill="none" stroke="#111" stroke-width=".19"/>
<path d="M255 57.3h28l-8 8h-20z" fill="#d7dadc"/>
<path d="M255 57.3h28l-8 8h-20z" fill="none" stroke="#111" stroke-width=".25"/>
<path d="M255 67.3h8v9h-8z" fill="#d7dadc"/>
<path d="M255 67.3h8v9h-8z" fill="none" stroke="#111" stroke-width=".25"/>
<path d="M285 59.3v17h-8v-9z" fill="#d7dadc"/>
<path d="M285 59.3v17h-8v-9z" fill="none" stroke="#111" stroke-width=".25"/>
<path d="M284.5 56.8l-9 9" fill="none" stroke="#c0392b" stroke-width=".9"/>
<path d="M255 83.3h30v7h-30z" fill="#d7dadc"/>
<path d="M255 83.3h30v7h-30z" fill="none" stroke="#111" stroke-width=".25"/>
<path d="M266 90.3h8v12h-8z" fill="#d7dadc"/>
<path d="M266 90.3h8v12h-8z" fill="none" stroke="#111" stroke-width=".25"/>
<path d="M265 90.9v2.4M266 90.7h8M275 90.9v2.4" fill="none" stroke="#c0392b" stroke-width=".9"/>
<path d="M214 255h196v32h-196z" fill="#fff"/>
<path d="M214 255h196v32h-196z" fill="none" stroke="#111" stroke-width=".5"/>
<path d="M284 255v8M214 263h196M214 271h196M214 279h196M284 271v16M314 279v8M344 271v8M364 271v16" fill="none" stroke="#111" stroke-width=".25"/>
<g font-size="3">
<text x="26" y="17">Opengewerkte tekening: de stalen delen uit elkaar, gezien van de kant met de greep</text>
<text x="253" y="17">Verbindingen</text>
<text x="215.2" y="269.6">Opengewerkte tekening Fabriek · opening 1000 x 2400</text>
</g>
<g font-size="2.6">
<text x="215.2" y="261.6">Ian · laswerken</text>
<text x="285.2" y="261.6">Stalen deuren</text>
<text x="285.2" y="277.6">TD-23</text>
<text x="345.2" y="277.6">1</text>
</g>
<g font-size="2.4">
<text x="290" y="59.3">Verstek 45°</text>
<text x="290" y="85.3">T-verbinding (stomp)</text>
<text x="215.2" y="277.6">Koker en strip</text>
<text x="365.2" y="277.6">2026-11-10</text>
<text x="285.2" y="285.6">schets</text>
<text x="365.2" y="285.6">2 / 9</text>
</g>
<g font-size="2.3">
<text x="215.2" y="285.6">mm · ISO 2768-m · lassen ISO 5817-C</text>
<text x="315.2" y="285.6">Ian · laswerken</text>
</g>
<g font-size="2.2">
<text x="148.4" y="22.5">2</text>
<text x="96.4" y="142">1</text>
<text x="109" y="142.2">3</text>
<text x="135.9" y="193.8">9</text>
<text x="148.4" y="211.1">5</text>
<text x="135.9" y="229">7</text>
<text x="148.4" y="247.3">4</text>
</g>
<text font-size="2.1" fill="#333" x="26" y="21.5">Rood: verstek 45° (zagen in verstek). Stippellijn: deze twee stukken komen hier aan elkaar; de code staat in de tabel rechts.</text>
<g font-size="2" fill="#1f5fa8">
<text x="99.1" y="38">V1</text>
<text x="188.5" y="38">V1</text>
<text x="107.1" y="46.9">V2</text>
<text x="132.2" y="44">T2</text>
<text x="155.5" y="44">T2</text>
<text x="180.4" y="46.9">V2</text>
<text x="132.2" y="75">T3</text>
<text x="155.5" y="75">T3</text>
<text x="108.7" y="82.2">T1</text>
<text x="132.2" y="79.8">T4</text>
<text x="155.5" y="79.8">T4</text>
<text x="178.9" y="82.2">T1</text>
<text x="132.2" y="109.5">T4</text>
<text x="155.5" y="109.5">T4</text>
<text x="108.7" y="114.2">T1</text>
<text x="132.2" y="114.2">T4</text>
<text x="155.5" y="114.2">T4</text>
<text x="178.9" y="114.2">T1</text>
<text x="132.2" y="143.9">T4</text>
<text x="155.5" y="143.9">T4</text>
<text x="108.7" y="146.3">T1</text>
<text x="132.2" y="148.7">T4</text>
<text x="155.5" y="148.7">T4</text>
<text x="178.9" y="146.3">T1</text>
<text x="108.7" y="178.4">T1</text>
<text x="132.2" y="178.4">T4</text>
<text x="155.5" y="178.4">T4</text>
<text x="178.9" y="178.4">T1</text>
<text x="132.2" y="183.1">T4</text>
<text x="155.5" y="183.1">T4</text>
<text x="108.7" y="210.4">T1</text>
<text x="132.2" y="212.8">T4</text>
<text x="155.5" y="212.8">T4</text>
<text x="178.9" y="210.4">T1</text>
<text x="132.2" y="217.6">T3</text>
<text x="155.5" y="217.6">T3</text>
<text x="107.1" y="245.7">V2</text>
<text x="180.4" y="245.7">V2</text>
<text x="132.2" y="248.6">T2</text>
<text x="155.5" y="248.6">T2</text>
</g>
<text font-size="2" fill="#c0392b" x="256" y="63.3">45°</text>
<g font-size="2">
<text x="290" y="63.3">Hechten binnen en buiten; de zichtkant doorlassen met TIG (ER70S-6</text>
<text x="290" y="66.6">Ø1,6, 90-110 A), de binnenkant MIG (G3Si1 Ø0,8); zichtkant vlak</text>
<text x="290" y="69.9">slijpen. Beurtelings lassen, diagonalen meten.</text>
<text x="290" y="89.3">Stomp tegen het kader, het kozijn of de roede; hoeklas a3 rondom, TIG</text>
<text x="290" y="92.6">aan de zichtkant, MIG binnen; zichtkant vlak slijpen.</text>
</g>
<text font-size="2" fill="#333" x="253" y="109.3">Latten op de roeden (30x3): voor gehecht om de 150 en gelast, achter geschroefd met M4 verzonken om de 250.</text>
<g font-size="1.9">
<text x="254.2" y="26.6">V1</text>
<text x="269.7" y="26.6">2</text>
<text x="273.2" y="26.6">1 Kozijn: stijl</text>
<text x="323.2" y="26.6">2 Kozijn: bovenregel</text>
<text x="373.2" y="26.6">Verstek 45°</text>
<text x="254.2" y="30.5">V2</text>
<text x="254.2" y="34.4">T1</text>
<text x="268.6" y="34.4">10</text>
<text x="269.7" y="30.5">4</text>
<text x="273.2" y="30.5">3 Kader: staander</text>
<text x="273.2" y="34.4">3 Kader: staander</text>
<text x="323.2" y="30.5">4 Kader: regel</text>
<text x="323.2" y="34.4">5 Roede horizontaal: kern</text>
<text x="373.2" y="30.5">Verstek 45°</text>
<text x="373.2" y="34.4">T-verbinding (stomp)</text>
<text x="254.2" y="38.3">T2</text>
<text x="269.7" y="38.3">4</text>
<text x="273.2" y="38.3">4 Kader: regel</text>
<text x="323.2" y="38.3">7 Roede verticaal: kern</text>
<text x="373.2" y="38.3">T-verbinding (stomp)</text>
<text x="254.2" y="42.2">T3</text>
<text x="254.2" y="46.1">T4</text>
<text x="268.6" y="46.1">16</text>
<text x="269.7" y="42.2">4</text>
<text x="273.2" y="42.2">5 Roede horizontaal: kern</text>
<text x="273.2" y="46.1">5 Roede horizontaal: kern</text>
<text x="323.2" y="42.2">7 Roede verticaal: kern</text>
<text x="323.2" y="46.1">9 Roede verticaal: kern</text>
<text x="373.2" y="42.2">T-verbinding (stomp)</text>
<text x="373.2" y="46.1">T-verbinding (stomp)</text>
</g>
<g font-size="1.8">
<text x="254.2" y="22.7">Code</text>
<text x="269.7" y="22.7">n</text>
<text x="273.2" y="22.7">Stuk</text>
<text x="323.2" y="22.7">tegen stuk</text>
<text x="373.2" y="22.7">Soort</text>
</g>
<g font-size="1.7" fill="#555">
<text x="215.2" y="257.6">Eigenaar</text>
<text x="285.2" y="257.6">Bibliotheek</text>
<text x="215.2" y="265.6">Titel</text>
<text x="215.2" y="273.6">Systeem</text>
<text x="285.2" y="273.6">Tekeningnummer</text>
<text x="345.2" y="273.6">Rev.</text>
<text x="365.2" y="273.6">Uitgifte</text>
<text x="215.2" y="281.6">Maten en toleranties</text>
<text x="285.2" y="281.6">Schaal</text>
<text x="315.2" y="281.6">Opgesteld</text>
<text x="365.2" y="281.6">Blad</text>
</g>
</svg>
